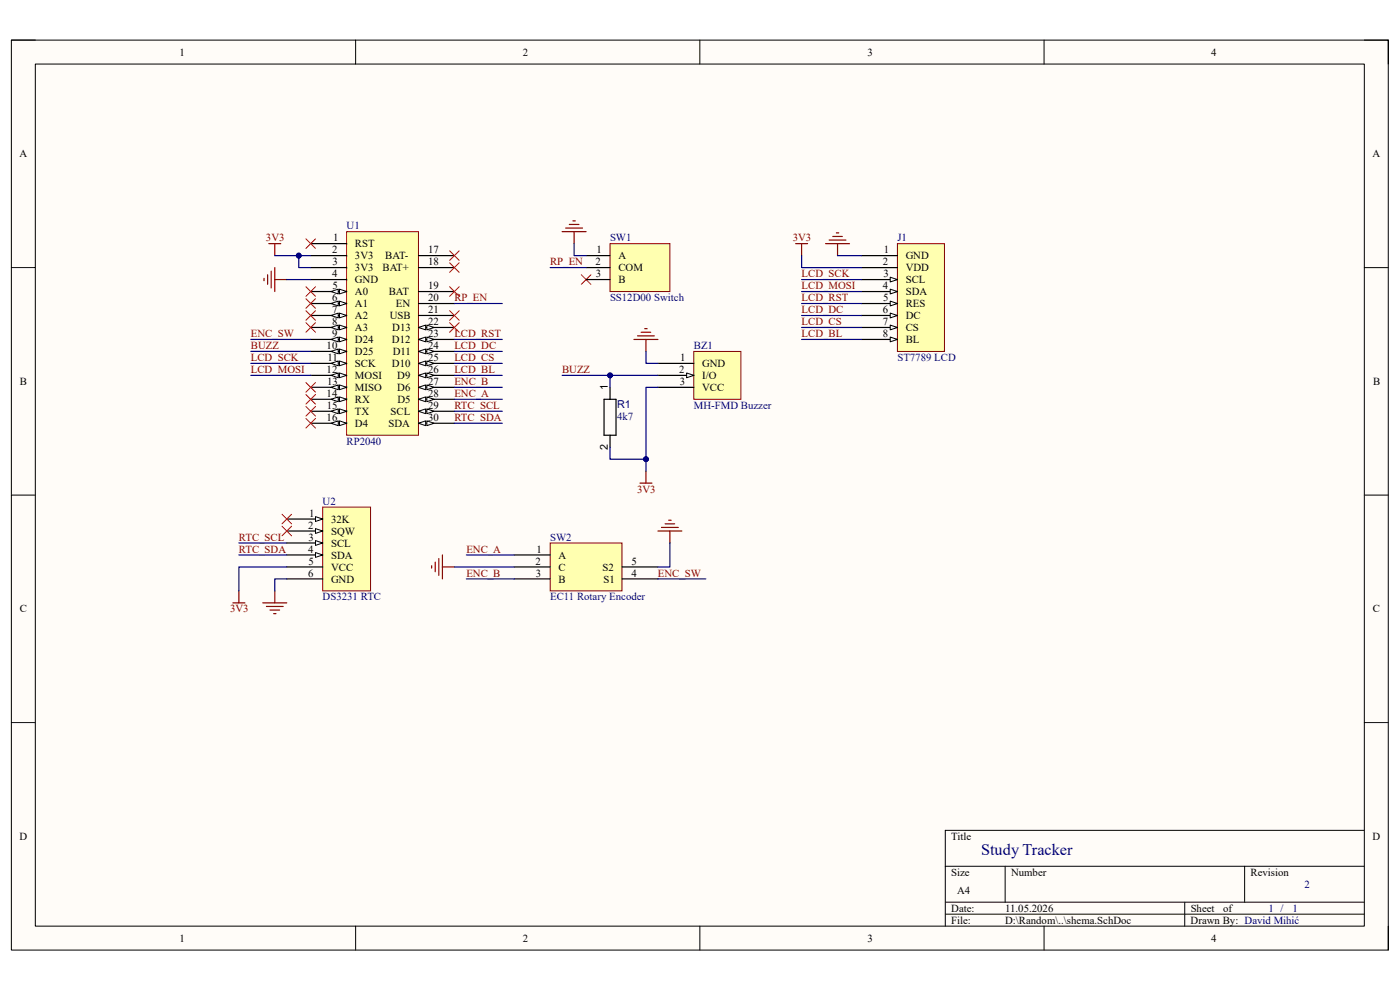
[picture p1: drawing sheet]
<svg xmlns="http://www.w3.org/2000/svg" width="297mm" height="210mm" viewBox="0 0 297 210" stroke-linecap="round" stroke-linejoin="round" font-family="sans-serif">
<path d="M2.4 8.5h292.1v193h-292.1z" fill-rule="evenodd" fill="#fffcf8"/>
<path d="M2.4 8.5h292.1v193h-292.1z" fill="none" stroke="#000" stroke-width=".21"/>
<path d="M7.5 13.6h281.9v182.9h-281.9z" fill-rule="evenodd" fill="#fffcf8"/>
<g fill="none" stroke="#000" stroke-width=".21">
<path d="M2.4 8.5h5.1M7.5 13.6h281.9v182.9h-281.9zM75.4 8.5v5.1M148.5 8.5v5.1M221.5 8.5v5.1M289.4 8.5h5.1v5.1M2.4 56.8h5.1M289.4 56.8h5.1M2.4 105h5.1M289.4 105h5.1M2.4 153.3h5.1M289.4 153.3h5.1"/>
<path d="M289.4 176.1h-88.9v20.4M75.4 196.5v5M148.5 196.5v5M200.5 183.8h88.9M200.5 191.4h88.9M200.5 193.9h88.9M213.2 183.8v7.6M221.5 196.5v5M251.3 191.4v5.1M264 183.8v7.6M294.5 196.5v5"/>
</g>
<path d="M190.4 51.7h10v22.8h-10z" fill-rule="evenodd" fill="#ffffb0"/>
<path d="M190.4 51.7h10v22.8h-10z" fill="none" stroke="#800000" stroke-width=".21"/>
<path d="M182.8 54.2h7.6M182.8 56.8h7.6M182.8 59.3h7.6" fill="none" stroke="#000" stroke-width=".25"/>
<path d="M188.9 58.8l1.5 .5-1.5 .5z" fill="#f8fcff"/>
<path d="M188.9 58.8l1.5 .5-1.5 .5z" fill="none" stroke="#000" stroke-width=".21"/>
<path d="M182.8 61.8h7.6" fill="none" stroke="#000" stroke-width=".25"/>
<path d="M188.9 61.3l1.5 .5-1.5 .6z" fill="#f8fcff"/>
<path d="M188.9 61.3l1.5 .5-1.5 .6z" fill="none" stroke="#000" stroke-width=".21"/>
<path d="M182.8 64.4h7.6" fill="none" stroke="#000" stroke-width=".25"/>
<path d="M188.9 63.9l1.5 .5-1.5 .5z" fill="#f8fcff"/>
<path d="M188.9 63.9l1.5 .5-1.5 .5z" fill="none" stroke="#000" stroke-width=".21"/>
<path d="M182.8 66.9h7.6" fill="none" stroke="#000" stroke-width=".25"/>
<path d="M188.9 66.4l1.5 .5-1.5 .5z" fill="#f8fcff"/>
<path d="M188.9 66.4l1.5 .5-1.5 .5z" fill="none" stroke="#000" stroke-width=".21"/>
<path d="M182.8 69.5h7.6" fill="none" stroke="#000" stroke-width=".25"/>
<path d="M188.9 69l1.5 .5-1.5 .5z" fill="#f8fcff"/>
<path d="M188.9 69l1.5 .5-1.5 .5z" fill="none" stroke="#000" stroke-width=".21"/>
<path d="M182.8 72h7.6" fill="none" stroke="#000" stroke-width=".25"/>
<path d="M188.9 71.5l1.5 .5-1.5 .5z" fill="#f8fcff"/>
<path d="M188.9 71.5l1.5 .5-1.5 .5z" fill="none" stroke="#000" stroke-width=".21"/>
<path d="M73.5 49.1h15.3v43.2h-15.3z" fill-rule="evenodd" fill="#ffffb0"/>
<path d="M73.5 49.1h15.3v43.2h-15.3z" fill="none" stroke="#800000" stroke-width=".21"/>
<path d="M65.9 51.7h7.6M65.9 54.2h7.6M65.9 56.8h7.6M65.9 59.3h7.6M65.9 61.8h7.6" fill="none" stroke="#000" stroke-width=".25"/>
<path d="M72 61.3l1.5 .5-1.5 .6z" fill="#f8fcff"/>
<path d="M72 61.3l1.5 .5-1.5 .6z" fill="none" stroke="#000" stroke-width=".21"/>
<path d="M70.2 61.8l1.6-.5v1.1z" fill="#f8fcff"/>
<path d="M70.2 61.8l1.6-.5v1.1z" fill="none" stroke="#000" stroke-width=".21"/>
<path d="M65.9 64.4h7.6" fill="none" stroke="#000" stroke-width=".25"/>
<path d="M72 63.9l1.5 .5-1.5 .5z" fill="#f8fcff"/>
<path d="M72 63.9l1.5 .5-1.5 .5z" fill="none" stroke="#000" stroke-width=".21"/>
<path d="M70.2 64.4l1.6-.5v1z" fill="#f8fcff"/>
<path d="M70.2 64.4l1.6-.5v1z" fill="none" stroke="#000" stroke-width=".21"/>
<path d="M65.9 66.9h7.6" fill="none" stroke="#000" stroke-width=".25"/>
<path d="M72 66.4l1.5 .5-1.5 .5z" fill="#f8fcff"/>
<path d="M72 66.4l1.5 .5-1.5 .5z" fill="none" stroke="#000" stroke-width=".21"/>
<path d="M70.2 66.9l1.6-.5v1z" fill="#f8fcff"/>
<path d="M70.2 66.9l1.6-.5v1z" fill="none" stroke="#000" stroke-width=".21"/>
<path d="M65.9 69.5h7.6" fill="none" stroke="#000" stroke-width=".25"/>
<path d="M72 69l1.5 .5-1.5 .5z" fill="#f8fcff"/>
<path d="M72 69l1.5 .5-1.5 .5z" fill="none" stroke="#000" stroke-width=".21"/>
<path d="M70.2 69.5l1.6-.5v1z" fill="#f8fcff"/>
<path d="M70.2 69.5l1.6-.5v1z" fill="none" stroke="#000" stroke-width=".21"/>
<path d="M65.9 72h7.6" fill="none" stroke="#000" stroke-width=".25"/>
<path d="M72 71.5l1.5 .5-1.5 .5z" fill="#f8fcff"/>
<path d="M72 71.5l1.5 .5-1.5 .5z" fill="none" stroke="#000" stroke-width=".21"/>
<path d="M70.2 72l1.6-.5v1z" fill="#f8fcff"/>
<path d="M70.2 72l1.6-.5v1z" fill="none" stroke="#000" stroke-width=".21"/>
<path d="M65.9 74.5h7.6" fill="none" stroke="#000" stroke-width=".25"/>
<path d="M72 74l1.5 .5-1.5 .6z" fill="#f8fcff"/>
<path d="M72 74l1.5 .5-1.5 .6z" fill="none" stroke="#000" stroke-width=".21"/>
<path d="M70.2 74.5l1.6-.5v1.1z" fill="#f8fcff"/>
<path d="M70.2 74.5l1.6-.5v1.1z" fill="none" stroke="#000" stroke-width=".21"/>
<path d="M65.9 77.1h7.6" fill="none" stroke="#000" stroke-width=".25"/>
<path d="M72 76.6l1.5 .5-1.5 .5z" fill="#f8fcff"/>
<path d="M72 76.6l1.5 .5-1.5 .5z" fill="none" stroke="#000" stroke-width=".21"/>
<path d="M70.2 77.1l1.6-.5v1z" fill="#f8fcff"/>
<path d="M70.2 77.1l1.6-.5v1z" fill="none" stroke="#000" stroke-width=".21"/>
<path d="M65.9 79.6h7.6" fill="none" stroke="#000" stroke-width=".25"/>
<path d="M72 79.1l1.5 .5-1.5 .5z" fill="#f8fcff"/>
<path d="M72 79.1l1.5 .5-1.5 .5z" fill="none" stroke="#000" stroke-width=".21"/>
<path d="M70.2 79.6l1.6-.5v1z" fill="#f8fcff"/>
<path d="M70.2 79.6l1.6-.5v1z" fill="none" stroke="#000" stroke-width=".21"/>
<path d="M65.9 82.2h7.6" fill="none" stroke="#000" stroke-width=".25"/>
<path d="M72 81.7l1.5 .5-1.5 .5z" fill="#f8fcff"/>
<path d="M72 81.7l1.5 .5-1.5 .5z" fill="none" stroke="#000" stroke-width=".21"/>
<path d="M70.2 82.2l1.6-.5v1z" fill="#f8fcff"/>
<path d="M70.2 82.2l1.6-.5v1z" fill="none" stroke="#000" stroke-width=".21"/>
<path d="M65.9 84.7h7.6" fill="none" stroke="#000" stroke-width=".25"/>
<path d="M72 84.2l1.5 .5-1.5 .5z" fill="#f8fcff"/>
<path d="M72 84.2l1.5 .5-1.5 .5z" fill="none" stroke="#000" stroke-width=".21"/>
<path d="M70.2 84.7l1.6-.5v1z" fill="#f8fcff"/>
<path d="M70.2 84.7l1.6-.5v1z" fill="none" stroke="#000" stroke-width=".21"/>
<path d="M65.9 87.2h7.6" fill="none" stroke="#000" stroke-width=".25"/>
<path d="M72 86.7l1.5 .5-1.5 .6z" fill="#f8fcff"/>
<path d="M72 86.7l1.5 .5-1.5 .6z" fill="none" stroke="#000" stroke-width=".21"/>
<path d="M70.2 87.2l1.6-.5v1.1z" fill="#f8fcff"/>
<path d="M70.2 87.2l1.6-.5v1.1z" fill="none" stroke="#000" stroke-width=".21"/>
<path d="M65.9 89.8h7.6" fill="none" stroke="#000" stroke-width=".25"/>
<path d="M72 89.3l1.5 .5-1.5 .5z" fill="#f8fcff"/>
<path d="M72 89.3l1.5 .5-1.5 .5z" fill="none" stroke="#000" stroke-width=".21"/>
<path d="M70.2 89.8l1.6-.5v1z" fill="#f8fcff"/>
<path d="M70.2 89.8l1.6-.5v1z" fill="none" stroke="#000" stroke-width=".21"/>
<path d="M88.8 61.8h7.6M88.8 64.4h7.6M88.8 66.9h7.6M88.8 69.5h7.6" fill="none" stroke="#000" stroke-width=".25"/>
<path d="M88.8 69.5l1.5-.5v1z" fill="#f8fcff"/>
<path d="M88.8 69.5l1.5-.5v1z" fill="none" stroke="#000" stroke-width=".21"/>
<path d="M90.6 69l1.5 .5-1.5 .5z" fill="#f8fcff"/>
<path d="M90.6 69l1.5 .5-1.5 .5z" fill="none" stroke="#000" stroke-width=".21"/>
<path d="M88.8 72h7.6" fill="none" stroke="#000" stroke-width=".25"/>
<path d="M88.8 72l1.5-.5v1z" fill="#f8fcff"/>
<path d="M88.8 72l1.5-.5v1z" fill="none" stroke="#000" stroke-width=".21"/>
<path d="M90.6 71.5l1.5 .5-1.5 .5z" fill="#f8fcff"/>
<path d="M90.6 71.5l1.5 .5-1.5 .5z" fill="none" stroke="#000" stroke-width=".21"/>
<path d="M88.8 74.5h7.6" fill="none" stroke="#000" stroke-width=".25"/>
<path d="M88.8 74.5l1.5-.5v1.1z" fill="#f8fcff"/>
<path d="M88.8 74.5l1.5-.5v1.1z" fill="none" stroke="#000" stroke-width=".21"/>
<path d="M90.6 74l1.5 .5-1.5 .6z" fill="#f8fcff"/>
<path d="M90.6 74l1.5 .5-1.5 .6z" fill="none" stroke="#000" stroke-width=".21"/>
<path d="M88.8 77.1h7.6" fill="none" stroke="#000" stroke-width=".25"/>
<path d="M88.8 77.1l1.5-.5v1z" fill="#f8fcff"/>
<path d="M88.8 77.1l1.5-.5v1z" fill="none" stroke="#000" stroke-width=".21"/>
<path d="M90.6 76.6l1.5 .5-1.5 .5z" fill="#f8fcff"/>
<path d="M90.6 76.6l1.5 .5-1.5 .5z" fill="none" stroke="#000" stroke-width=".21"/>
<path d="M88.8 79.6h7.6" fill="none" stroke="#000" stroke-width=".25"/>
<path d="M88.8 79.6l1.5-.5v1z" fill="#f8fcff"/>
<path d="M88.8 79.6l1.5-.5v1z" fill="none" stroke="#000" stroke-width=".21"/>
<path d="M90.6 79.1l1.5 .5-1.5 .5z" fill="#f8fcff"/>
<path d="M90.6 79.1l1.5 .5-1.5 .5z" fill="none" stroke="#000" stroke-width=".21"/>
<path d="M88.8 82.2h7.6" fill="none" stroke="#000" stroke-width=".25"/>
<path d="M88.8 82.2l1.5-.5v1z" fill="#f8fcff"/>
<path d="M88.8 82.2l1.5-.5v1z" fill="none" stroke="#000" stroke-width=".21"/>
<path d="M90.6 81.7l1.5 .5-1.5 .5z" fill="#f8fcff"/>
<path d="M90.6 81.7l1.5 .5-1.5 .5z" fill="none" stroke="#000" stroke-width=".21"/>
<path d="M88.8 84.7h7.6" fill="none" stroke="#000" stroke-width=".25"/>
<path d="M88.8 84.7l1.5-.5v1z" fill="#f8fcff"/>
<path d="M88.8 84.7l1.5-.5v1z" fill="none" stroke="#000" stroke-width=".21"/>
<path d="M90.6 84.2l1.5 .5-1.5 .5z" fill="#f8fcff"/>
<path d="M90.6 84.2l1.5 .5-1.5 .5z" fill="none" stroke="#000" stroke-width=".21"/>
<path d="M88.8 87.2h7.6" fill="none" stroke="#000" stroke-width=".25"/>
<path d="M88.8 87.2l1.5-.5v1.1z" fill="#f8fcff"/>
<path d="M88.8 87.2l1.5-.5v1.1z" fill="none" stroke="#000" stroke-width=".21"/>
<path d="M90.6 86.7l1.5 .5-1.5 .6z" fill="#f8fcff"/>
<path d="M90.6 86.7l1.5 .5-1.5 .6z" fill="none" stroke="#000" stroke-width=".21"/>
<path d="M88.8 89.8h7.6" fill="none" stroke="#000" stroke-width=".25"/>
<path d="M88.8 89.8l1.5-.5v1z" fill="#f8fcff"/>
<path d="M88.8 89.8l1.5-.5v1z" fill="none" stroke="#000" stroke-width=".21"/>
<path d="M90.6 89.3l1.5 .5-1.5 .5z" fill="#f8fcff"/>
<path d="M90.6 89.3l1.5 .5-1.5 .5z" fill="none" stroke="#000" stroke-width=".21"/>
<path d="M88.8 54.2h7.6M88.8 56.8h7.6" fill="none" stroke="#000" stroke-width=".25"/>
<g fill="none" stroke="#800000" stroke-width=".25">
<path d="M56 59.1v.5M56.8 58.3v2M57 51.7h2.6M57.5 57.5v3.6M58.3 51.7v2.5M58.3 56.8v5M58.3 59.3h2.5M119.3 49.1h5M120 48.4h3.6M120.8 47.6h2M121.5 46.9h.6M121.8 49.1v2.6"/>
<path d="M168.8 51.7h2.5M170.1 51.7v2.5M175.1 51.7h5.1M175.9 50.9h3.6M176.7 50.2h2M177.4 49.4h.5M177.7 51.7v2.5M134.5 72h5.1M135.3 71.2h3.5M136 70.5h2.1M136.8 69.7h.5M137 72v2.5"/>
<path d="M137 99.9v2.6M135.8 102.5h2.5"/>
</g>
<path d="M123.3 58.3l2.1 2M125.4 58.3l-2.1 2" fill="none" stroke="#f00" stroke-width=".21"/>
<path d="M68.5 107.6h10.1v17.7h-10.1z" fill-rule="evenodd" fill="#ffffb0"/>
<path d="M68.5 107.6h10.1v17.7h-10.1z" fill="none" stroke="#800000" stroke-width=".21"/>
<path d="M60.8 110.1h7.7" fill="none" stroke="#000" stroke-width=".25"/>
<path d="M66.9 109.6l1.6 .5-1.6 .5z" fill="#f8fcff"/>
<path d="M66.9 109.6l1.6 .5-1.6 .5z" fill="none" stroke="#000" stroke-width=".21"/>
<path d="M60.8 112.6h7.7" fill="none" stroke="#000" stroke-width=".25"/>
<path d="M66.9 112.1l1.6 .5-1.6 .6z" fill="#f8fcff"/>
<path d="M66.9 112.1l1.6 .5-1.6 .6z" fill="none" stroke="#000" stroke-width=".21"/>
<path d="M60.8 115.2h7.7" fill="none" stroke="#000" stroke-width=".25"/>
<path d="M66.9 114.7l1.6 .5-1.6 .5z" fill="#f8fcff"/>
<path d="M66.9 114.7l1.6 .5-1.6 .5z" fill="none" stroke="#000" stroke-width=".21"/>
<path d="M60.8 117.7h7.7" fill="none" stroke="#000" stroke-width=".25"/>
<path d="M66.9 117.2l1.6 .5-1.6 .5z" fill="#f8fcff"/>
<path d="M66.9 117.2l1.6 .5-1.6 .5z" fill="none" stroke="#000" stroke-width=".21"/>
<path d="M60.8 120.3h7.7M60.8 122.8h7.7" fill="none" stroke="#000" stroke-width=".25"/>
<path d="M49.4 127.9h2.5M50.7 125.3v2.6M55.8 127.9h5M56.5 128.7h3.6M57.3 129.4h2M58 130.2h.6M58.3 125.3v2.6" fill="none" stroke="#800000" stroke-width=".25"/>
<path d="M59.8 109.1l2.1 2M59.8 111.6l2.1 2.1M61.9 109.1l-2.1 2M61.9 111.6l-2.1 2.1" fill="none" stroke="#f00" stroke-width=".21"/>
<path d="M116.7 115.2h15.3v10.1h-15.3z" fill-rule="evenodd" fill="#ffffb0"/>
<path d="M116.7 115.2h15.3v10.1h-15.3z" fill="none" stroke="#800000" stroke-width=".21"/>
<path d="M109.1 117.7h7.6M109.1 120.3h7.6M109.1 122.8h7.6M132 120.3h7.6M132 122.8h7.6" fill="none" stroke="#000" stroke-width=".25"/>
<path d="M139.6 112.6h5.1M140.3 111.9h3.6M141.1 111.1h2M141.9 110.4h.5M142.1 112.6v2.6" fill="none" stroke="#800000" stroke-width=".25"/>
<g fill="none" stroke="#f00" stroke-width=".21">
<path d="M64.9 50.7l2 2M66.9 50.7l-2 2M64.9 60.8l2 2.1M64.9 63.4l2 2M64.9 65.9l2 2M66.9 60.8l-2 2.1M66.9 63.4l-2 2M66.9 65.9l-2 2M95.4 65.9l2 2M95.4 68.5l2 2M97.4 65.9l-2 2M97.4 68.5l-2 2"/>
<path d="M64.9 81.2l2 2M64.9 83.7l2 2M64.9 86.2l2 2.1M64.9 88.8l2 2M66.9 81.2l-2 2M66.9 83.7l-2 2M66.9 86.2l-2 2.1M66.9 88.8l-2 2"/>
</g>
<path d="M147.2 74.5h10v10.2h-10z" fill-rule="evenodd" fill="#ffffb0"/>
<path d="M147.2 74.5h10v10.2h-10z" fill="none" stroke="#800000" stroke-width=".21"/>
<path d="M139.6 77.1h7.6M139.6 79.6h7.6" fill="none" stroke="#000" stroke-width=".25"/>
<path d="M145.7 79.1l1.5 .5-1.5 .5z" fill="#f8fcff"/>
<path d="M145.7 79.1l1.5 .5-1.5 .5z" fill="none" stroke="#000" stroke-width=".21"/>
<path d="M139.6 82.2h7.6" fill="none" stroke="#000" stroke-width=".25"/>
<path d="M129.4 51.7h12.7v10.1h-12.7z" fill-rule="evenodd" fill="#ffffb0"/>
<path d="M129.4 51.7h12.7v10.1h-12.7z" fill="none" stroke="#800000" stroke-width=".21"/>
<path d="M124.3 54.2h5.1M124.3 56.8h5.1M124.3 59.3h5.1M128.1 84.7h2.6v7.6h-2.6zM129.4 82.2v2.5M129.4 92.3v2.6" fill="none" stroke="#000" stroke-width=".25"/>
<path d="M95.4 53.2l2 2M95.4 55.7l2 2.1M97.4 53.2l-2 2M97.4 55.7l-2 2.1M64.9 68.5l2 2M66.9 68.5l-2 2M95.4 60.8l2 2.1M97.4 60.8l-2 2.1" fill="none" stroke="#f00" stroke-width=".21"/>
<path d="M92.3 119.3v2M93.1 118.5v3.5M93.9 117.7v5.1M91.6 120v.5M93.9 120.3h2.5" fill="none" stroke="#800000" stroke-width=".25"/>
<path d="M58.3 54.2h7.6" fill="none" stroke="#000080" stroke-width=".25"/>
<circle cx="63.4" cy="54.2" r=".51" fill="#000080"/>
<circle cx="63.4" cy="54.2" r=".51" fill="none" stroke="#000080" stroke-width=".21"/>
<path d="M63.4 54.2v2.6h2.5" fill="none" stroke="#000080" stroke-width=".25"/>
<circle cx="63.4" cy="54.2" r=".51" fill="#000080"/>
<circle cx="63.4" cy="54.2" r=".51" fill="none" stroke="#000080" stroke-width=".21"/>
<g fill="none" stroke="#000080" stroke-width=".25">
<path d="M60.8 59.3h5.1M116.7 56.8h7.6M121.8 51.7v2.5h2.5M170.1 54.2v2.6h12.7M177.7 54.2h5.1M53.2 77.1h12.7M53.2 79.6h12.7M53.2 74.5h12.7M96.4 64.4h10.2M96.4 77.1h10.2M96.4 79.6h10.2M96.4 74.5h10.2"/>
<path d="M96.4 72h10.2M119.3 79.6h20.3M137 74.5v2.6h2.6"/>
</g>
<circle cx="129.4" cy="79.6" r=".51" fill="#000080"/>
<circle cx="129.4" cy="79.6" r=".51" fill="none" stroke="#000080" stroke-width=".21"/>
<g fill="none" stroke="#000080" stroke-width=".25">
<path d="M53.2 72h12.7M96.4 87.2h10.2M96.4 89.8h10.2M96.4 84.7h10.2M96.4 82.2h10.2M139.6 82.2h-2.6v17.7M50.7 117.7h10.1M50.7 115.2h10.1M98.9 117.7h10.2M60.8 122.8h-2.5v2.5M60.8 120.3h-10.1v5M98.9 122.8h10.2"/>
<path d="M139.6 122.8h10.1"/>
</g>
<circle cx="137" cy="97.4" r=".51" fill="#000080"/>
<circle cx="137" cy="97.4" r=".51" fill="none" stroke="#000080" stroke-width=".21"/>
<path d="M129.4 79.6v2.6" fill="none" stroke="#000080" stroke-width=".25"/>
<circle cx="129.4" cy="79.6" r=".51" fill="#000080"/>
<circle cx="129.4" cy="79.6" r=".51" fill="none" stroke="#000080" stroke-width=".21"/>
<path d="M129.4 94.9v2.5h7.6" fill="none" stroke="#000080" stroke-width=".25"/>
<circle cx="137" cy="97.4" r=".51" fill="#000080"/>
<circle cx="137" cy="97.4" r=".51" fill="none" stroke="#000080" stroke-width=".21"/>
<path d="M170.1 59.3h12.7M170.1 72h12.7M170.1 69.5h12.7M170.1 66.9h12.7M170.1 64.4h12.7M170.1 61.8h12.7M142.1 115.2v5.1h-2.5M96.4 120.3h12.7" fill="none" stroke="#000080" stroke-width=".25"/>
<text font-size="3.4" fill="#000080" x="208.2" y="181.3">Study Tracker</text>
<g font-size="2.3">
<text x="38.1" y="11.8">1</text>
<text x="110.9" y="11.8">2</text>
<text x="184" y="11.8">3</text>
<text x="256.9" y="11.8">4</text>
<text x="4.1" y="33.4">A</text>
<text x="291.2" y="33.4">A</text>
<text x="70.4" y="53.7">2</text>
<text x="70.7" y="51.2">1</text>
<text x="75.3" y="52.5">RST</text>
<text x="90.8" y="53.7">17</text>
<text x="126.5" y="53.7">1</text>
<text x="187.5" y="53.7">1</text>
<text x="70.4" y="58.8">4</text>
<text x="70.5" y="56.3">3</text>
<text x="75.3" y="55">3V3</text>
<text x="75.3" y="57.5">3V3</text>
<text x="81.2" y="57.5">BAT+</text>
<text x="81.7" y="55">BAT-</text>
<text x="90.8" y="56.3">18</text>
<text x="126.3" y="56.3">2</text>
<text x="126.4" y="58.8">3</text>
<text x="131.2" y="55">A</text>
<text x="131.2" y="57.5">COM</text>
<text x="187.3" y="56.3">2</text>
<text x="187.4" y="58.8">3</text>
<text x="192.2" y="55">GND</text>
<text x="192.2" y="57.5">VDD</text>
<text x="70.4" y="63.9">6</text>
<text x="70.5" y="61.3">5</text>
<text x="75.3" y="60.1">GND</text>
<text x="75.3" y="62.6">A0</text>
<text x="75.3" y="65.2">A1</text>
<text x="82.5" y="62.6">BAT</text>
<text x="84" y="65.2">EN</text>
<text x="90.8" y="61.3">19</text>
<text x="90.8" y="63.9">20</text>
<text x="131.2" y="60.1">B</text>
<text x="187.3" y="61.3">4</text>
<text x="187.4" y="63.9">5</text>
<text x="192.2" y="60.1">SCL</text>
<text x="192.2" y="62.6">SDA</text>
<text x="192.2" y="65.2">RES</text>
<text x="70.4" y="66.4">7</text>
<text x="70.4" y="71.5">9</text>
<text x="70.5" y="69">8</text>
<text x="75.3" y="67.7">A2</text>
<text x="75.3" y="70.2">A3</text>
<text x="82.7" y="67.7">USB</text>
<text x="83.2" y="70.2">D13</text>
<text x="90.8" y="66.4">21</text>
<text x="90.8" y="69">22</text>
<text x="90.8" y="71.5">23</text>
<text x="187.3" y="66.4">6</text>
<text x="187.3" y="69">7</text>
<text x="187.3" y="71.5">8</text>
<text x="192.2" y="67.7">DC</text>
<text x="192.2" y="70.2">CS</text>
<text x="69.3" y="74">10</text>
<text x="69.5" y="76.6">11</text>
<text x="75.3" y="72.8">D24</text>
<text x="75.3" y="75.3">D25</text>
<text x="75.3" y="77.9">SCK</text>
<text x="83.1" y="72.8">D12</text>
<text x="83.1" y="77.9">D10</text>
<text x="83.3" y="75.3">D11</text>
<text x="90.8" y="74">24</text>
<text x="90.8" y="76.6">25</text>
<text x="144.3" y="76.6">1</text>
<text x="149" y="77.9">GND</text>
<text x="192.2" y="72.8">BL</text>
<text x="4.2" y="81.7">B</text>
<text x="69.3" y="79.1">12</text>
<text x="69.4" y="81.7">13</text>
<text x="75.3" y="80.4">MOSI</text>
<text x="75.3" y="82.9">MISO</text>
<text x="84.3" y="80.4">D9</text>
<text x="84.3" y="82.9">D6</text>
<text x="90.8" y="79.1">26</text>
<text x="90.8" y="81.7">27</text>
<text x="128.9" y="82.7" transform="rotate(-90 128.9 82.7)">1</text>
<text x="144.1" y="79.1">2</text>
<text x="144.2" y="81.7">3</text>
<text x="149" y="80.4">I/O</text>
<text x="149" y="82.9">VCC</text>
<text x="291.3" y="81.7">B</text>
<text x="69.3" y="84.2">14</text>
<text x="69.3" y="89.3">16</text>
<text x="69.3" y="86.7">15</text>
<text x="75.3" y="85.5">RX</text>
<text x="75.3" y="88">TX</text>
<text x="82.8" y="88">SCL</text>
<text x="84.3" y="85.5">D5</text>
<text x="90.8" y="84.2">28</text>
<text x="90.8" y="86.7">29</text>
<text x="90.8" y="89.3">30</text>
<text x="75.3" y="90.6">D4</text>
<text x="82.4" y="90.6">SDA</text>
<text x="128.9" y="95.5" transform="rotate(-90 128.9 95.5)">2</text>
<text x="65.4" y="112.1">2</text>
<text x="65.6" y="109.6">1</text>
<text x="70.2" y="110.9">32K</text>
<text x="70.2" y="113.4">SQW</text>
<text x="65.4" y="117.2">4</text>
<text x="65.4" y="114.7">3</text>
<text x="65.4" y="119.8">5</text>
<text x="70.2" y="116">SCL</text>
<text x="70.2" y="118.5">SDA</text>
<text x="113.6" y="119.8">2</text>
<text x="113.8" y="117.2">1</text>
<text x="118.5" y="118.5">A</text>
<text x="134" y="119.8">5</text>
<text x="65.4" y="122.3">6</text>
<text x="70.2" y="121">VCC</text>
<text x="70.2" y="123.6">GND</text>
<text x="113.7" y="122.3">3</text>
<text x="118.5" y="121">C</text>
<text x="118.5" y="123.6">B</text>
<text x="127.8" y="121">S2</text>
<text x="128" y="123.6">S1</text>
<text x="134" y="122.3">4</text>
<text x="4.2" y="129.9">C</text>
<text x="291.3" y="129.9">C</text>
<text x="4.1" y="178.2">D</text>
<text x="201.8" y="178.2">Title</text>
<text x="291.2" y="178.2">D</text>
<text x="201.8" y="185.8">Size</text>
<text x="214.5" y="185.8">Number</text>
<text x="265.3" y="185.8">Revision</text>
<text x="203.1" y="189.6">A4</text>
<text x="201.8" y="193.4">Date:</text>
<text x="201.8" y="196">File:</text>
<text x="213.2" y="196">D:\Random\..\shema.SchDoc</text>
<text x="213.2" y="193.4">11.05.2026</text>
<text x="252.6" y="196">Drawn By: David Mihić</text>
<text x="252.6" y="193.4">Sheet</text>
<text x="259.5" y="193.4">of</text>
<text x="38.1" y="199.8">1</text>
<text x="110.9" y="199.8">2</text>
<text x="184" y="199.8">3</text>
<text x="256.9" y="199.8">4</text>
</g>
<g font-size="2.3" fill="#800000">
<text x="56.4" y="51.2">3V3</text>
<text x="168.2" y="51.2">3V3</text>
<text x="116.7" y="56.3">RP_EN</text>
<text x="170.1" y="58.8">LCD_SCK</text>
<text x="96.4" y="63.9">RP_EN</text>
<text x="170.1" y="61.3">LCD_MOSI</text>
<text x="170.1" y="63.9">LCD_RST</text>
<text x="53.2" y="71.5">ENC_SW</text>
<text x="96.4" y="71.5">LCD_RST</text>
<text x="170.1" y="66.4">LCD_DC</text>
<text x="170.1" y="69">LCD_CS</text>
<text x="170.1" y="71.5">LCD_BL</text>
<text x="53.2" y="76.6">LCD_SCK</text>
<text x="53.2" y="74">BUZZ</text>
<text x="96.4" y="76.6">LCD_CS</text>
<text x="96.4" y="74">LCD_DC</text>
<text x="53.2" y="79.1">LCD_MOSI</text>
<text x="96.4" y="79.1">LCD_BL</text>
<text x="96.4" y="81.7">ENC_B</text>
<text x="119.3" y="79.1">BUZZ</text>
<text x="96.4" y="86.7">RTC_SCL</text>
<text x="96.4" y="89.3">RTC_SDA</text>
<text x="96.4" y="84.2">ENC_A</text>
<text x="135.2" y="104.5">3V3</text>
<text x="50.7" y="117.2">RTC_SDA</text>
<text x="50.7" y="114.7">RTC_SCL</text>
<text x="98.9" y="117.2">ENC_A</text>
<text x="98.9" y="122.3">ENC_B</text>
<text x="139.6" y="122.3">ENC_SW</text>
<text x="48.8" y="129.9">3V3</text>
</g>
<g font-size="2.3" fill="#000080">
<text x="73.5" y="48.6">U1</text>
<text x="129.4" y="51.2">SW1</text>
<text x="190.4" y="51.2">J1</text>
<text x="129.4" y="63.9">SS12D00 Switch</text>
<text x="147.2" y="74">BZ1</text>
<text x="190.4" y="76.6">ST7789 LCD</text>
<text x="130.9" y="89">4k7</text>
<text x="130.9" y="86.5">R1</text>
<text x="147.2" y="86.7">MH-FMD Buzzer</text>
<text x="73.5" y="94.4">RP2040</text>
<text x="68.5" y="107.1">U2</text>
<text x="116.7" y="114.7">SW2</text>
<text x="68.5" y="127.4">DS3231 RTC</text>
<text x="116.7" y="127.4">EC11 Rotary Encoder</text>
<text x="276.7" y="188.3">2</text>
<text x="269.1" y="193.4">1 /</text>
<text x="274.2" y="193.4">1</text>
</g>
</svg>
